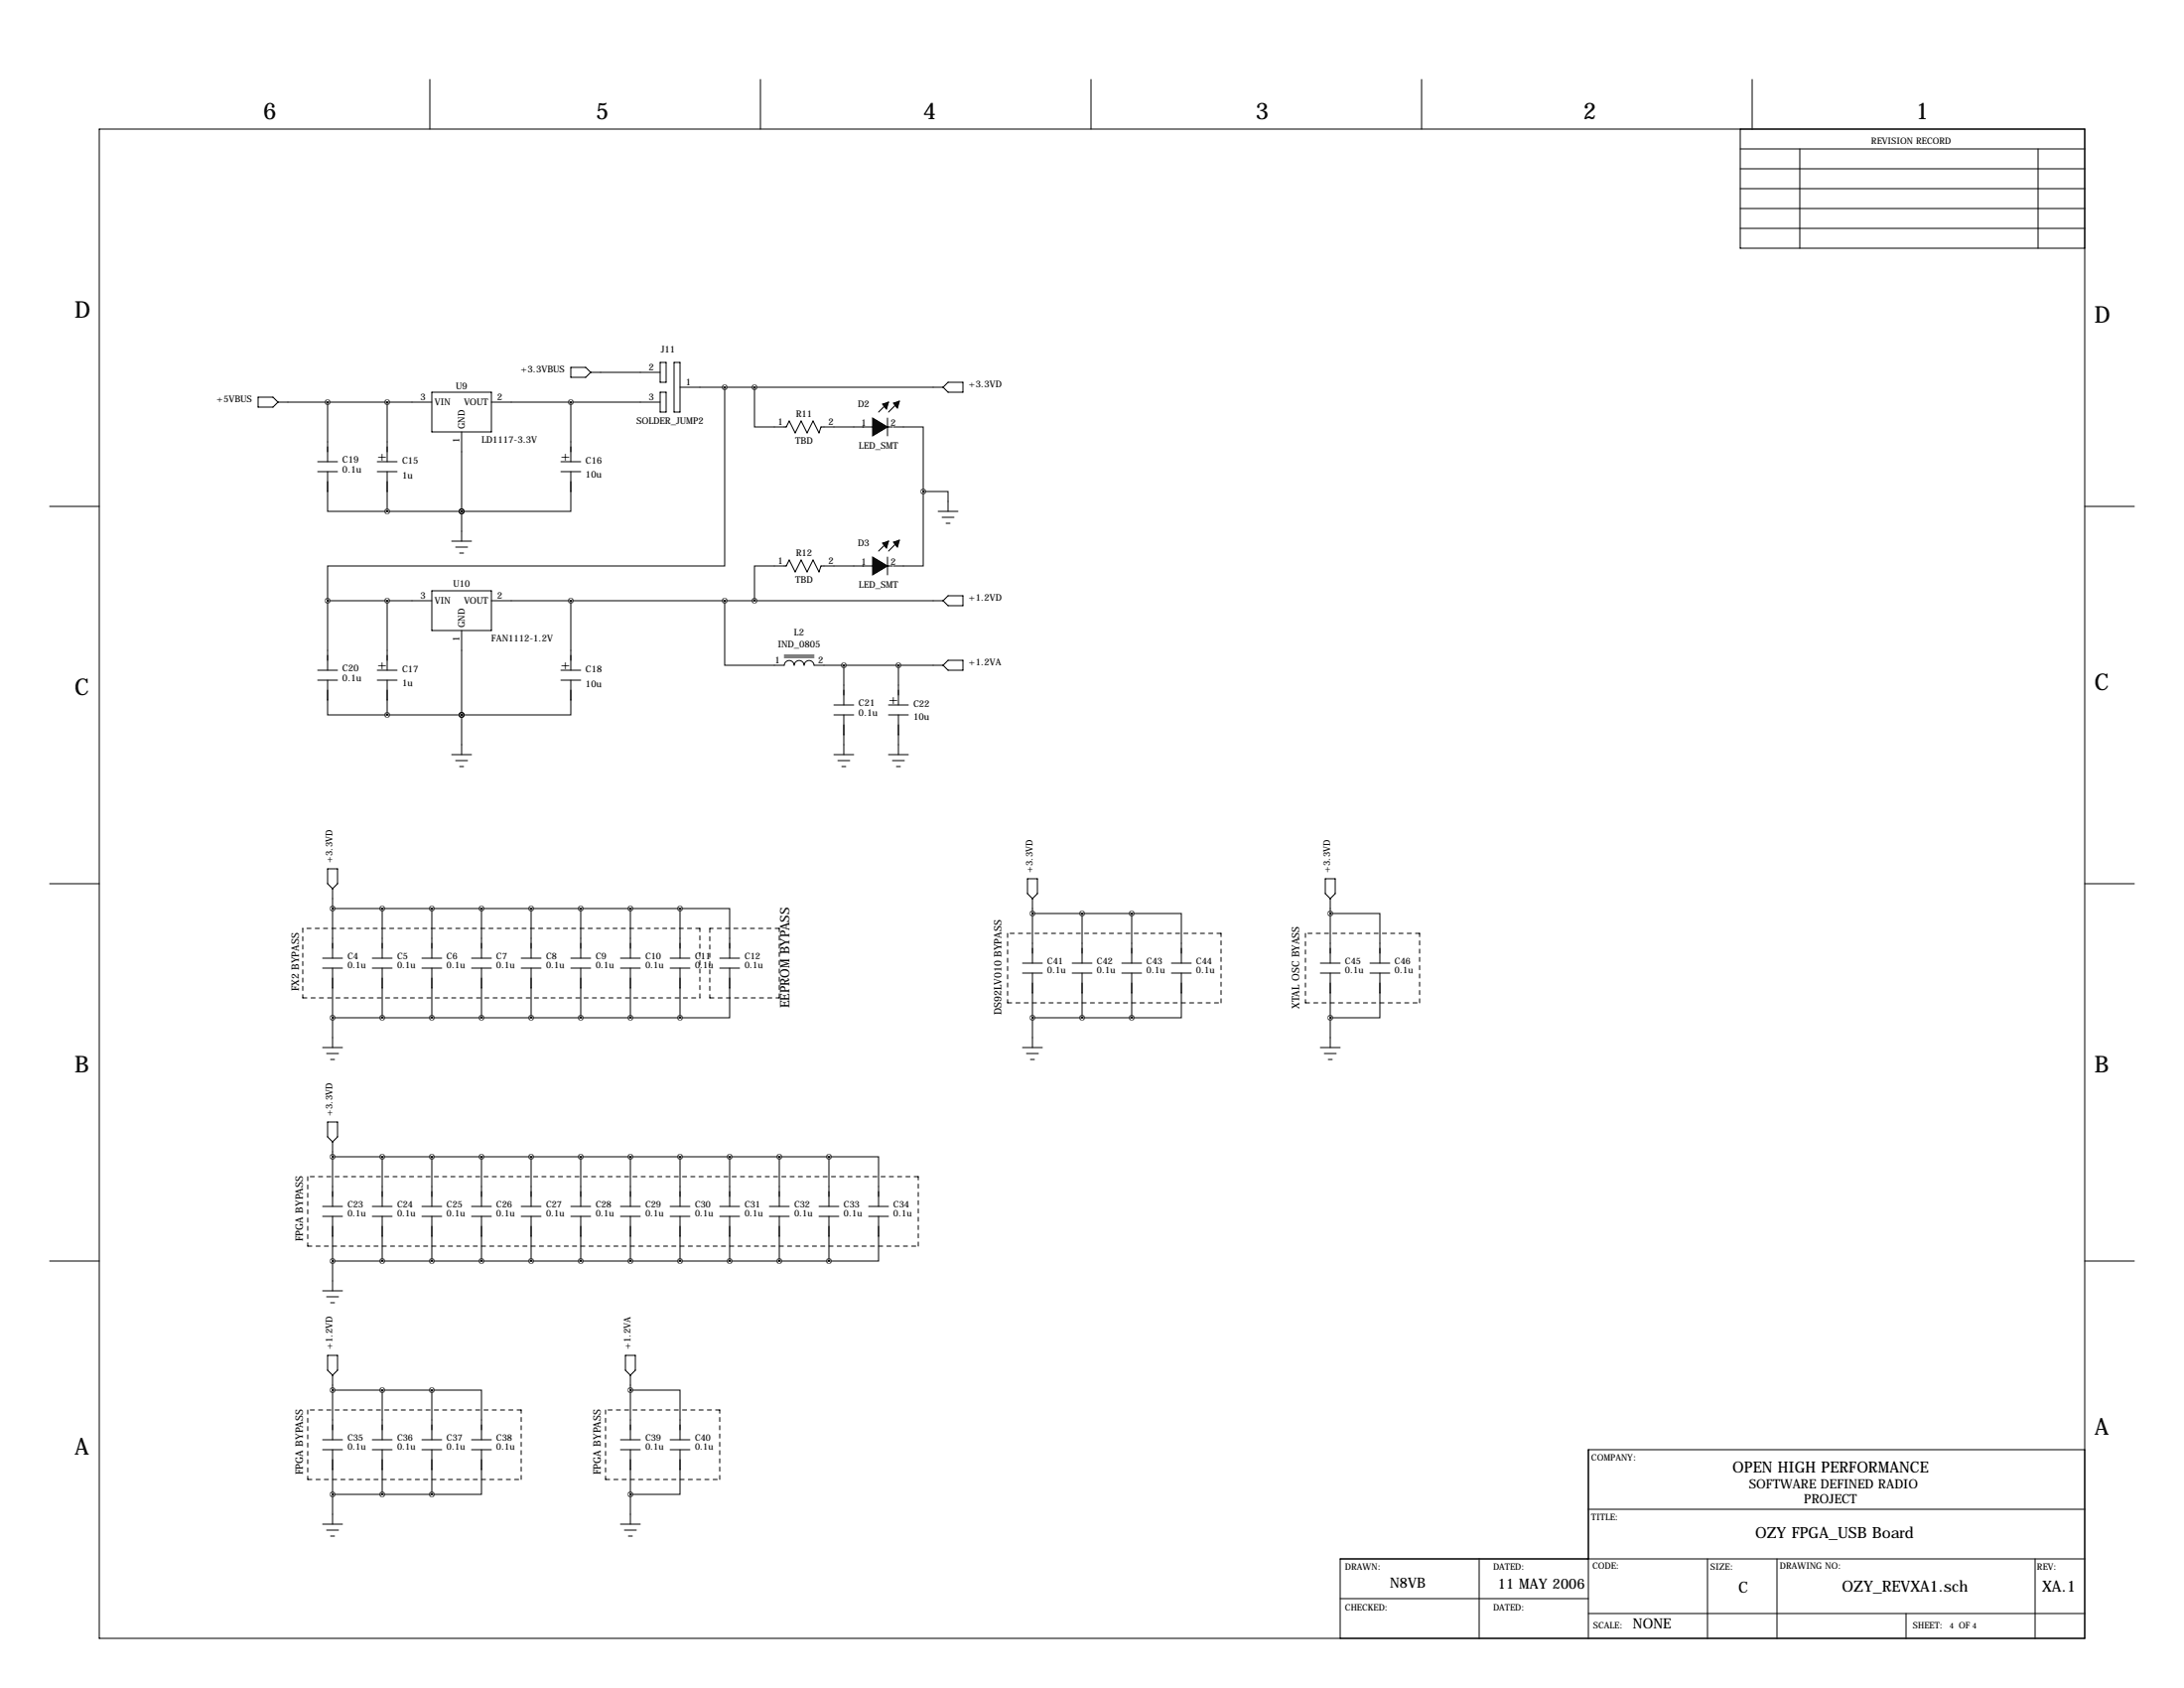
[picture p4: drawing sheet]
<svg xmlns="http://www.w3.org/2000/svg" width="559mm" height="432mm" viewBox="0 0 559 432" stroke-linecap="round" stroke-linejoin="round" font-family="sans-serif">
<g fill="none" stroke="#000" stroke-width=".25">
<path d="M25.4 33h508v386.1h-508zM110 20.3v12.7M194.6 20.3v12.7M279.1 20.3v12.7M363.7 20.3v12.7M445.3 33v30.5h88.1M445.3 38.1h88.1M448.3 20.3v12.7M460.5 38.1v25.4M521.5 38.1v25.4M445.3 58.4h88.1M445.3 53.3h88.1"/>
<path d="M445.3 43.2h88.1M445.3 48.3h88.1M146 94h3.9l1.2 1.2-1.2 1.3h-3.9zM151.1 95.2h17.8M168.9 92.7h1.5v5.1h-1.5zM172.5 92.7h1.5v12.7h-1.5zM174 99.1h67.3M185.4 99.1v45.7h-101.6v8.9M193 99.1v10.1h8.2l.7-1.5 1.6 3 1.5-3 1.5 3 1.5-3 1.5 3 .6-1.5h18.2M242.6 97.8h3.8v2.5h-3.8l-1.3-1.2zM66 101.6h3.8l1.3 1.3-1.3 1.2h-3.8zM71.1 102.9h39.4"/>
<path d="M81.3 118.1h5.1M83.8 102.9v15.2M96.5 118.1h5.1M99.1 102.9v15.2M110.5 100.3h15.2v10.2h-15.2zM118.1 110.5v27.9M125.7 102.9h43.2M143.5 118.1h5.1M146 102.9v15.2M168.9 100.3h1.5v5.1h-1.5zM227.1 106.9v4.6M227.3 102.9l-2.5 2.5"/>
<path d="M228.6 109.2h7.6v16.5M229.9 102.9l-2.6 2.5M12.7 129.5h12.7M81.3 120.6h5.1M83.8 120.6v10.2h15.3M96.5 120.6h5.1M99.1 120.6v10.2M99.1 130.8h19M115.6 138.4h5M116.6 140h3M118.1 130.8h.1M143.5 120.6h5.1"/>
<path d="M146 120.6v10.2h-27.9M227.3 138.4l-2.5 2.6M229.9 138.4l-2.6 2.6M236.2 125.7v19.1h-7.6M236.2 125.7h6.4v5.1M240 130.8h5.1M241 132.3h3.1M242.1 133.9h1M533.4 129.5h12.7M83.8 153.7h26.7M83.8 153.7v17.7M99.1 153.7v17.7"/>
<path d="M110.5 151.1h15.2v10.2h-15.2zM117.6 141.5h1M125.7 153.7h115.6M146 153.7v17.7M185.4 153.7v16.5h15.3a1.27 1.27 0 0 1 1.2-1.2 1.27 1.27 0 0 1 1.3 1.2 1.27 1.27 0 0 1 1.3-1.2 1.27 1.27 0 0 1 1.2 1.2 1.27 1.27 0 0 1 1.3-1.2 1.27 1.27 0 0 1 1.3 1.2h33M227.1 142.5v4.6M228.3 144.8h-18.2l-.6 1.5-1.5-3-1.5 3-1.5-3-1.5 3-1.6-3-.7 1.5h-8.2v8.9M242.6 152.4h3.8v2.5h-3.8l-1.3-1.2zM81.3 171.4h5.1M81.3 174h5.1M83.8 174v8.9h15.3M96.5 171.4h5.1"/>
<path d="M96.5 174h5.1M99.1 174v8.9M118.1 161.3v31.7M143.5 171.4h5.1M143.5 174h5.1M146 174v8.9h-27.9M200.7 168.1h7.6M200.7 167.6h7.6M215.9 170.2v10.1M229.9 170.2v10.1M242.6 168.9h3.8v2.5h-3.8l-1.3-1.2zM99.1 182.9h19"/>
<path d="M115.6 193h5M116.6 194.6h3M117.6 196.1h1M118.1 182.9h.1M213.4 180.3h5M213.4 182.9h5M213.4 193h5M214.4 194.6h3M215.4 196.1h1M215.9 182.9v10.1M227.3 180.3h5.1M227.3 182.9h5.1"/>
<path d="M227.3 193h5.1M228.3 194.6h3.1M229.4 196.1h1M229.9 182.9v10.1M12.7 226.1h12.7M83.8 222.2h2.6v3.9l-1.3 1.2-1.3-1.2zM85.1 227.3v17.8M85.1 232.4h88.9M97.8 232.4v12.7M110.5 232.4v12.7M123.2 232.4v12.7M135.9 232.4v12.7"/>
<path d="M148.6 232.4v12.7M161.3 232.4v12.7M174 232.4h12.7v12.7M174 232.4v12.7M262.9 224.8h2.5v3.8l-1.2 1.3-1.3-1.3zM264.2 229.9v16.5M264.2 233.7h25.4M276.9 233.7v12.7M289.6 233.7h12.7v12.7M289.6 233.7v12.7M339.1 224.8h2.5v3.8l-1.2 1.3-1.3-1.3zM340.4 233.7h12.7v12.7"/>
<path d="M340.4 229.9v16.5M533.4 226.1h12.7M82.5 245.1h5.1M82.5 247.6h5.1M85.1 247.6v20.4M95.2 245.1h5.1M95.2 247.6h5.1M97.8 247.6v12.7M107.9 245.1h5.1M107.9 247.6h5.1M110.5 247.6v12.7M120.6 245.1h5.1"/>
<path d="M120.6 247.6h5.1M123.2 247.6v12.7M133.3 245.1h5.1M133.3 247.6h5.1M135.9 247.6v12.7M146 245.1h5.1M146 247.6h5.1M148.6 247.6v12.7M158.7 245.1h5.1M158.7 247.6h5.1M161.3 247.6v12.7M171.4 245.1h5.1"/>
<path d="M171.4 247.6h5.1M174 247.6v12.7M184.1 245.1h5.1M184.1 247.6h5.1M186.7 247.6v12.7h-12.7M261.6 246.4h5.1M261.6 248.9h5.1M264.2 248.9v19.1M274.3 246.4h5.1M274.3 248.9h5.1M276.9 248.9v11.4M287 246.4h5.1"/>
<path d="M287 248.9h5.1M289.6 248.9v11.4M299.7 246.4h5.1M299.7 248.9h5.1M302.3 248.9v11.4h-12.7M337.8 246.4h5.1M337.8 248.9h5.1M340.4 248.9v19.1M350.5 246.4h5.1M350.5 248.9h5.1M353.1 248.9v11.4h-12.7M82.5 268h5.1"/>
<path d="M83.6 269.5h3M84.6 271h1M85.1 260.3h88.9M261.6 268h5.1M262.6 269.5h3.1M263.7 271h1M264.2 260.3h25.4M337.8 268h5.1M338.8 269.5h3.1M339.9 271h1M83.8 287h2.6v3.8l-1.3 1.3-1.3-1.3zM85.1 292.1v16.5"/>
<path d="M85.1 295.9h127M97.8 295.9v12.7M110.5 295.9v12.7M123.2 295.9v12.7M135.9 295.9v12.7M148.6 295.9v12.7M161.3 295.9v12.7M174 295.9v12.7M186.7 295.9v12.7M199.4 295.9v12.7M212.1 295.9h12.7v12.7M212.1 295.9v12.7"/>
<path d="M82.5 308.6h5.1M82.5 311.1h5.1M85.1 311.1v19.1M95.2 308.6h5.1M95.2 311.1h5.1M97.8 311.1v11.5M107.9 308.6h5.1M107.9 311.1h5.1M110.5 311.1v11.5M120.6 308.6h5.1M120.6 311.1h5.1M123.2 311.1v11.5"/>
<path d="M133.3 308.6h5.1M133.3 311.1h5.1M135.9 311.1v11.5M146 308.6h5.1M146 311.1h5.1M148.6 311.1v11.5M158.7 308.6h5.1M158.7 311.1h5.1M161.3 311.1v11.5M171.4 308.6h5.1M171.4 311.1h5.1M174 311.1v11.5"/>
<path d="M184.1 308.6h5.1M184.1 311.1h5.1M186.7 311.1v11.5M196.8 308.6h5.1M196.8 311.1h5.1M199.4 311.1v11.5M209.5 308.6h5.1M209.5 311.1h5.1M212.1 311.1v11.5M222.2 308.6h5.1M222.2 311.1h5.1M224.8 311.1v11.5h-12.7"/>
<path d="M12.7 322.6h12.7M82.5 330.2h5.1M83.6 331.7h3M84.6 333.2h1M85.1 322.6h127M533.4 322.6h12.7M83.8 346.7h2.6v3.8l-1.3 1.3-1.3-1.3zM85.1 351.8v16.5M85.1 355.6h25.4M97.8 355.6v12.7M110.5 355.6h12.7v12.7M110.5 355.6v12.7"/>
<path d="M160 346.7h2.6v3.8l-1.3 1.3-1.3-1.3zM161.3 355.6h12.7v12.7M161.3 351.8v16.5M82.5 370.8h5.1M82.5 368.3h5.1M85.1 370.8v19.1M95.2 370.8h5.1M95.2 368.3h5.1M97.8 370.8v11.5M107.9 370.8h5.1M107.9 368.3h5.1M110.5 370.8v11.5"/>
<path d="M120.6 370.8h5.1M120.6 368.3h5.1M123.2 370.8v11.5h-12.7M158.7 370.8h5.1M158.7 368.3h5.1M161.3 370.8v19.1M171.4 370.8h5.1M171.4 368.3h5.1M174 370.8v11.5h-12.7M533.4 370.8h-127v48.3M82.5 389.9h5.1M83.6 391.4h3"/>
<path d="M84.6 392.9h1M85.1 382.3h25.4M158.7 389.9h5.1M159.8 391.4h3M160.8 392.9h1M378.5 398.8v20.3M406.4 386.1h127M436.9 398.8v20.3M454.7 398.8v20.3M520.7 398.8v20.3M533.4 398.8h-190.5v20.3M342.9 408.9h63.5"/>
<path d="M406.4 412.7h127M487.7 412.7v6.4"/>
</g>
<g fill="none" stroke="#000" stroke-width=".25" stroke-dasharray="1.1 1.1">
<path d="M77.5 237.5v17.8M179.1 237.5h-101.6M181.6 237.5v17.8M199.4 237.5h-17.8M257.8 238.8v17.7M312.4 238.8h-54.6M334 238.8v17.7M363.2 238.8h-29.2M77.5 255.3h101.6M179.1 255.3v-17.8M181.6 255.3h17.8M199.4 255.3v-17.8"/>
<path d="M257.8 256.5h54.6M312.4 256.5v-17.7M334 256.5h29.2M363.2 256.5v-17.7M78.7 301v17.8M78.7 318.8h156.2M234.9 318.8v-17.8M234.9 301h-156.2M78.7 360.7v17.8M78.7 378.5h54.6M133.3 378.5v-17.8M133.3 360.7h-54.6"/>
<path d="M154.9 360.7v17.8M154.9 378.5h29.2M184.1 378.5v-17.8M184.1 360.7h-29.2"/>
</g>
<path d="M223.3 109.2h3.8l-3.8 2.3zM223.3 106.9l3.8 2.3h-3.8zM225.8 103.4l1.5-.5-.5 1.7zM228.6 103.1l1.5-.5-.5 1.8zM225.8 138.9l1.5-.5-.5 1.8zM228.6 138.7l1.5-.5-.5 1.8zM223.3 144.8h3.8l-3.8 2.3zM223.3 142.5l3.8 2.3h-3.8z" fill="#000" stroke="#000" stroke-width=".25"/>
<path d="M118.1 130.8a.05 .05 0 0 0 .1 0 .05 .05 0 0 0-.1 0zM118.1 182.9a.05 .05 0 0 0 .1 0 .05 .05 0 0 0-.1 0zM118.1 182.9a.05 .05 0 0 0 .1 0 .05 .05 0 0 0-.1 0zM118.1 130.8a.05 .05 0 0 0 .1 0 .05 .05 0 0 0-.1 0zM146 153.7a.05 .05 0 0 0 .1 0 .05 .05 0 0 0-.1 0zM146 102.9a.05 .05 0 0 0 .1 0 .05 .05 0 0 0-.1 0zM99 153.7a.05 .05 0 0 0 .1 0 .05 .05 0 0 0-.1 0zM99 102.9a.05 .05 0 0 0 .1 0 .05 .05 0 0 0-.1 0zM185.4 99.1a.05 .05 0 0 0 .1 0 .05 .05 0 0 0-.1 0zM99 130.8a.05 .05 0 0 0 .1 0 .05 .05 0 0 0-.1 0zM83.8 102.9a.05 .05 0 0 0 .1 0 .05 .05 0 0 0-.1 0zM99 182.9a.05 .05 0 0 0 .1 0 .05 .05 0 0 0-.1 0zM83.8 153.7a.05 .05 0 0 0 .1 0 .05 .05 0 0 0-.1 0zM185.4 153.7a.05 .05 0 0 0 .1 0 .05 .05 0 0 0-.1 0zM229.8 170.2a.05 .05 0 0 0 .1 0 .05 .05 0 0 0-.1 0zM193 99.1a.05 .05 0 0 0 .1 0 .05 .05 0 0 0-.1 0zM193 153.7a.05 .05 0 0 0 .1 0 .05 .05 0 0 0-.1 0zM236.2 125.7a.05 .05 0 0 0 .1 0 .05 .05 0 0 0-.1 0zM97.7 232.4a.05 .05 0 0 0 .1 0 .05 .05 0 0 0-.1 0zM110.4 232.4a.05 .05 0 0 0 .1 0 .05 .05 0 0 0-.1 0zM123.1 232.4a.05 .05 0 0 0 .1 0 .05 .05 0 0 0-.1 0zM135.8 232.4a.05 .05 0 0 0 .1 0 .05 .05 0 0 0-.1 0zM148.5 232.4a.05 .05 0 0 0 .1 0 .05 .05 0 0 0-.1 0zM161.2 232.4a.05 .05 0 0 0 .1 0 .05 .05 0 0 0-.1 0zM85 232.4a.05 .05 0 0 0 .1 0 .05 .05 0 0 0-.1 0zM161.2 260.4a.05 .05 0 0 0 .1 0 .05 .05 0 0 0-.1 0zM148.5 260.4a.05 .05 0 0 0 .1 0 .05 .05 0 0 0-.1 0zM123.1 260.4a.05 .05 0 0 0 .1 0 .05 .05 0 0 0-.1 0zM135.8 260.4a.05 .05 0 0 0 .1 0 .05 .05 0 0 0-.1 0zM110.4 260.4a.05 .05 0 0 0 .1 0 .05 .05 0 0 0-.1 0zM97.7 260.4a.05 .05 0 0 0 .1 0 .05 .05 0 0 0-.1 0zM85 260.4a.05 .05 0 0 0 .1 0 .05 .05 0 0 0-.1 0zM173.9 260.4a.05 .05 0 0 0 .1 0 .05 .05 0 0 0-.1 0zM173.9 232.4a.05 .05 0 0 0 .1 0 .05 .05 0 0 0-.1 0zM161.2 322.6a.05 .05 0 0 0 .1 0 .05 .05 0 0 0-.1 0zM148.5 322.6a.05 .05 0 0 0 .1 0 .05 .05 0 0 0-.1 0zM135.8 322.6a.05 .05 0 0 0 .1 0 .05 .05 0 0 0-.1 0zM123.1 322.6a.05 .05 0 0 0 .1 0 .05 .05 0 0 0-.1 0zM110.4 322.6a.05 .05 0 0 0 .1 0 .05 .05 0 0 0-.1 0zM97.7 322.6a.05 .05 0 0 0 .1 0 .05 .05 0 0 0-.1 0zM97.7 295.9a.05 .05 0 0 0 .1 0 .05 .05 0 0 0-.1 0zM110.4 295.9a.05 .05 0 0 0 .1 0 .05 .05 0 0 0-.1 0zM123.1 295.9a.05 .05 0 0 0 .1 0 .05 .05 0 0 0-.1 0zM135.8 295.9a.05 .05 0 0 0 .1 0 .05 .05 0 0 0-.1 0zM148.5 295.9a.05 .05 0 0 0 .1 0 .05 .05 0 0 0-.1 0zM161.2 295.9a.05 .05 0 0 0 .1 0 .05 .05 0 0 0-.1 0zM85 295.9a.05 .05 0 0 0 .1 0 .05 .05 0 0 0-.1 0zM85 322.6a.05 .05 0 0 0 .1 0 .05 .05 0 0 0-.1 0zM212 322.6a.05 .05 0 0 0 .1 0 .05 .05 0 0 0-.1 0zM199.3 322.6a.05 .05 0 0 0 .1 0 .05 .05 0 0 0-.1 0zM186.6 322.6a.05 .05 0 0 0 .1 0 .05 .05 0 0 0-.1 0zM186.6 295.9a.05 .05 0 0 0 .1 0 .05 .05 0 0 0-.1 0zM199.3 295.9a.05 .05 0 0 0 .1 0 .05 .05 0 0 0-.1 0zM212 295.9a.05 .05 0 0 0 .1 0 .05 .05 0 0 0-.1 0zM173.9 322.6a.05 .05 0 0 0 .1 0 .05 .05 0 0 0-.1 0zM173.9 295.9a.05 .05 0 0 0 .1 0 .05 .05 0 0 0-.1 0zM110.4 382.3a.05 .05 0 0 0 .1 0 .05 .05 0 0 0-.1 0zM97.7 382.3a.05 .05 0 0 0 .1 0 .05 .05 0 0 0-.1 0zM85 382.3a.05 .05 0 0 0 .1 0 .05 .05 0 0 0-.1 0zM110.4 355.6a.05 .05 0 0 0 .1 0 .05 .05 0 0 0-.1 0zM97.7 355.6a.05 .05 0 0 0 .1 0 .05 .05 0 0 0-.1 0zM85 355.6a.05 .05 0 0 0 .1 0 .05 .05 0 0 0-.1 0zM161.2 382.3a.05 .05 0 0 0 .1 0 .05 .05 0 0 0-.1 0zM161.2 355.6a.05 .05 0 0 0 .1 0 .05 .05 0 0 0-.1 0zM289.5 260.4a.05 .05 0 0 0 .1 0 .05 .05 0 0 0-.1 0zM276.8 260.4a.05 .05 0 0 0 .1 0 .05 .05 0 0 0-.1 0zM264.1 260.4a.05 .05 0 0 0 .1 0 .05 .05 0 0 0-.1 0zM289.5 233.7a.05 .05 0 0 0 .1 0 .05 .05 0 0 0-.1 0zM276.8 233.7a.05 .05 0 0 0 .1 0 .05 .05 0 0 0-.1 0zM264.1 233.7a.05 .05 0 0 0 .1 0 .05 .05 0 0 0-.1 0zM340.3 260.4a.05 .05 0 0 0 .1 0 .05 .05 0 0 0-.1 0zM340.3 233.7a.05 .05 0 0 0 .1 0 .05 .05 0 0 0-.1 0z" fill="#000" stroke="#000" stroke-width="1.3"/>
<g font-size="5.9">
<text x="67.3" y="30.5">6</text>
<text x="152.4" y="30.5">5</text>
<text x="236.2" y="30.5">4</text>
<text x="321.3" y="30.5">3</text>
<text x="405.1" y="30.5">2</text>
<text x="490.2" y="30.5">1</text>
<text x="19" y="81.3">D</text>
<text x="535.9" y="82.6">D</text>
<text x="19" y="177.8">C</text>
<text x="535.9" y="176.5">C</text>
<text x="19" y="274.3">B</text>
<text x="535.9" y="274.3">B</text>
<text x="535.9" y="367">A</text>
<text x="19" y="372.1">A</text>
</g>
<g font-size="4">
<text x="443.3" y="376.7">OPEN HIGH PERFORMANCE</text>
<text x="449.1" y="393.6">OZY FPGA_USB Board</text>
<text x="444.8" y="407.5">C</text>
<text x="471.3" y="407.3">OZY_REVXA1.sch</text>
<text x="522.5" y="407.3">XA.1</text>
</g>
<g font-size="3.6">
<text x="96.5" y="117.9">+</text>
<text x="143.5" y="117.9">+</text>
<text x="96.5" y="171.2">+</text>
<text x="143.5" y="171.2">+</text>
<text x="227.3" y="180.1">+</text>
<text x="355.6" y="406.1">N8VB</text>
<text x="383.3" y="406.4">11 MAY 2006</text>
<text x="417.8" y="416.6">NONE</text>
</g>
<g font-size="3.3">
<text x="201.9" y="257.8" transform="rotate(-90 201.9 257.8)">EEPROM BYPASS</text>
<text x="447.5" y="380.6">SOFTWARE DEFINED RADIO</text>
<text x="461.6" y="384.6">PROJECT</text>
</g>
<g font-size="2.6">
<text x="76.5" y="253.5" transform="rotate(-90 76.5 253.5)">FX2 BYPASS</text>
<text x="256.3" y="259.6" transform="rotate(-90 256.3 259.6)">DS92LV010 BYPASS</text>
<text x="332.5" y="258.1" transform="rotate(-90 332.5 258.1)">XTAL OSC BYASS</text>
<text x="77.5" y="317.5" transform="rotate(-90 77.5 317.5)">FPGA BYPASS</text>
<text x="77.5" y="377.2" transform="rotate(-90 77.5 377.2)">FPGA BYPASS</text>
<text x="153.7" y="377.2" transform="rotate(-90 153.7 377.2)">FPGA BYPASS</text>
</g>
<g font-size="2.4">
<text x="133.3" y="95.3">+3.3VBUS</text>
<text x="166" y="94.7">2</text>
<text x="169.1" y="90.2">J11</text>
<text x="116.6" y="99.6">U9</text>
<text x="175.5" y="98.6">1</text>
<text x="247.9" y="99.1">+3.3VD</text>
<text x="55.4" y="102.9">+5VBUS</text>
<text x="107.6" y="102.4">3</text>
<text x="111.3" y="103.7">VIN</text>
<text x="118.7" y="103.7">VOUT</text>
<text x="127.3" y="102.4">2</text>
<text x="166" y="102.4">3</text>
<text x="203.6" y="106.7">R11</text>
<text x="219.5" y="104.1">D2</text>
<text x="117.6" y="113.4" transform="rotate(-90 117.6 113.4)">1</text>
<text x="118.9" y="109.7" transform="rotate(-90 118.9 109.7)">GND</text>
<text x="123.2" y="113.2">LD1117-3.3V</text>
<text x="162.8" y="108.3">SOLDER_JUMP2</text>
<text x="199" y="108.8">1</text>
<text x="203.5" y="113.4">TBD</text>
<text x="212" y="108.7">2</text>
<text x="220.4" y="108.9">1</text>
<text x="227.8" y="108.9">2</text>
<text x="87.6" y="118.4">C19</text>
<text x="102.9" y="118.6">C15</text>
<text x="149.9" y="118.6">C16</text>
<text x="219.8" y="114.7">LED_SMT</text>
<text x="87.6" y="120.8">0.1u</text>
<text x="102.9" y="122.3">1u</text>
<text x="149.9" y="122.1">10u</text>
<text x="203.6" y="142.2">R12</text>
<text x="219.5" y="139.7">D3</text>
<text x="199" y="144.4">1</text>
<text x="203.5" y="149">TBD</text>
<text x="212" y="144.3">2</text>
<text x="220.4" y="144.4">1</text>
<text x="227.8" y="144.4">2</text>
<text x="107.6" y="153.2">3</text>
<text x="111.3" y="154.5">VIN</text>
<text x="115.9" y="150.1">U10</text>
<text x="118.7" y="154.5">VOUT</text>
<text x="127.3" y="153.2">2</text>
<text x="219.8" y="150.3">LED_SMT</text>
<text x="247.9" y="153.7">+1.2VD</text>
<text x="118.9" y="160.5" transform="rotate(-90 118.9 160.5)">GND</text>
<text x="117.6" y="164.2" transform="rotate(-90 117.6 164.2)">1</text>
<text x="125.7" y="164">FAN1112-1.2V</text>
<text x="199" y="165.5">IND_0805</text>
<text x="203.2" y="162.6">L2</text>
<text x="87.6" y="171.7">C20</text>
<text x="102.9" y="172">C17</text>
<text x="149.9" y="172">C18</text>
<text x="198.3" y="169.7">1</text>
<text x="209.3" y="169.7">2</text>
<text x="247.9" y="170.2">+1.2VA</text>
<text x="87.6" y="174.1">0.1u</text>
<text x="102.9" y="175.4">1u</text>
<text x="149.9" y="175.7">10u</text>
<text x="219.7" y="180.6">C21</text>
<text x="219.7" y="183">0.1u</text>
<text x="233.7" y="180.8">C22</text>
<text x="233.7" y="184">10u</text>
<text x="85.1" y="220.7" transform="rotate(-90 85.1 220.7)">+3.3VD</text>
<text x="264.2" y="223.3" transform="rotate(-90 264.2 223.3)">+3.3VD</text>
<text x="340.4" y="223.3" transform="rotate(-90 340.4 223.3)">+3.3VD</text>
<text x="85.1" y="285.5" transform="rotate(-90 85.1 285.5)">+3.3VD</text>
<text x="85.1" y="345.2" transform="rotate(-90 85.1 345.2)">+1.2VD</text>
<text x="161.3" y="345.2" transform="rotate(-90 161.3 345.2)">+1.2VA</text>
</g>
<g font-size="2.3">
<text x="478.8" y="36.8">REVISION RECORD</text>
<text x="88.9" y="245.4">C4</text>
<text x="101.6" y="245.4">C5</text>
<text x="114.3" y="245.4">C6</text>
<text x="127" y="245.4">C7</text>
<text x="139.7" y="245.4">C8</text>
<text x="152.4" y="245.4">C9</text>
<text x="165.1" y="245.4">C10</text>
<text x="177.8" y="245.4">C11</text>
<text x="190.5" y="245.4">C12</text>
<text x="88.9" y="247.7">0.1u</text>
<text x="101.6" y="247.7">0.1u</text>
<text x="114.3" y="247.7">0.1u</text>
<text x="127" y="247.7">0.1u</text>
<text x="139.7" y="247.7">0.1u</text>
<text x="152.4" y="247.7">0.1u</text>
<text x="165.1" y="247.7">0.1u</text>
<text x="177.8" y="247.7">0.1u</text>
<text x="190.5" y="247.7">0.1u</text>
<text x="268" y="246.6">C41</text>
<text x="268" y="249">0.1u</text>
<text x="280.7" y="246.6">C42</text>
<text x="280.7" y="249">0.1u</text>
<text x="293.4" y="246.6">C43</text>
<text x="293.4" y="249">0.1u</text>
<text x="306.1" y="246.6">C44</text>
<text x="306.1" y="249">0.1u</text>
<text x="344.2" y="246.6">C45</text>
<text x="344.2" y="249">0.1u</text>
<text x="356.9" y="246.6">C46</text>
<text x="356.9" y="249">0.1u</text>
<text x="88.9" y="308.9">C23</text>
<text x="88.9" y="311.2">0.1u</text>
<text x="101.6" y="308.9">C24</text>
<text x="101.6" y="311.2">0.1u</text>
<text x="114.3" y="308.9">C25</text>
<text x="114.3" y="311.2">0.1u</text>
<text x="127" y="308.9">C26</text>
<text x="127" y="311.2">0.1u</text>
<text x="139.7" y="308.9">C27</text>
<text x="139.7" y="311.2">0.1u</text>
<text x="152.4" y="308.9">C28</text>
<text x="152.4" y="311.2">0.1u</text>
<text x="165.1" y="308.9">C29</text>
<text x="165.1" y="311.2">0.1u</text>
<text x="177.8" y="308.9">C30</text>
<text x="177.8" y="311.2">0.1u</text>
<text x="190.5" y="308.9">C31</text>
<text x="190.5" y="311.2">0.1u</text>
<text x="203.2" y="308.9">C32</text>
<text x="203.2" y="311.2">0.1u</text>
<text x="215.9" y="308.9">C33</text>
<text x="215.9" y="311.2">0.1u</text>
<text x="228.6" y="308.9">C34</text>
<text x="228.6" y="311.2">0.1u</text>
<text x="88.9" y="368.6">C35</text>
<text x="88.9" y="370.9">0.1u</text>
<text x="101.6" y="368.6">C36</text>
<text x="101.6" y="370.9">0.1u</text>
<text x="114.3" y="368.6">C37</text>
<text x="114.3" y="370.9">0.1u</text>
<text x="127" y="368.6">C38</text>
<text x="127" y="370.9">0.1u</text>
<text x="165.1" y="368.6">C39</text>
<text x="165.1" y="370.9">0.1u</text>
<text x="177.8" y="368.6">C40</text>
<text x="177.8" y="370.9">0.1u</text>
<text x="407.2" y="373.6">COMPANY:</text>
<text x="407.2" y="388.9">TITLE:</text>
<text x="344.2" y="401.6">DRAWN:</text>
<text x="382" y="401.6">DATED:</text>
<text x="407.4" y="401.3">CODE:</text>
<text x="437.6" y="401.6">SIZE:</text>
<text x="455.4" y="401.3">DRAWING NO:</text>
<text x="521.2" y="401.6">REV:</text>
<text x="344.2" y="412">CHECKED:</text>
<text x="382" y="412">DATED:</text>
<text x="407.7" y="416.6">SCALE:</text>
<text x="489.5" y="416.6">SHEET:</text>
<text x="501.2" y="416.6">OF</text>
</g>
<g font-size="2">
<text x="498.9" y="416.5">4</text>
<text x="504.7" y="416.5">4</text>
</g>
</svg>
